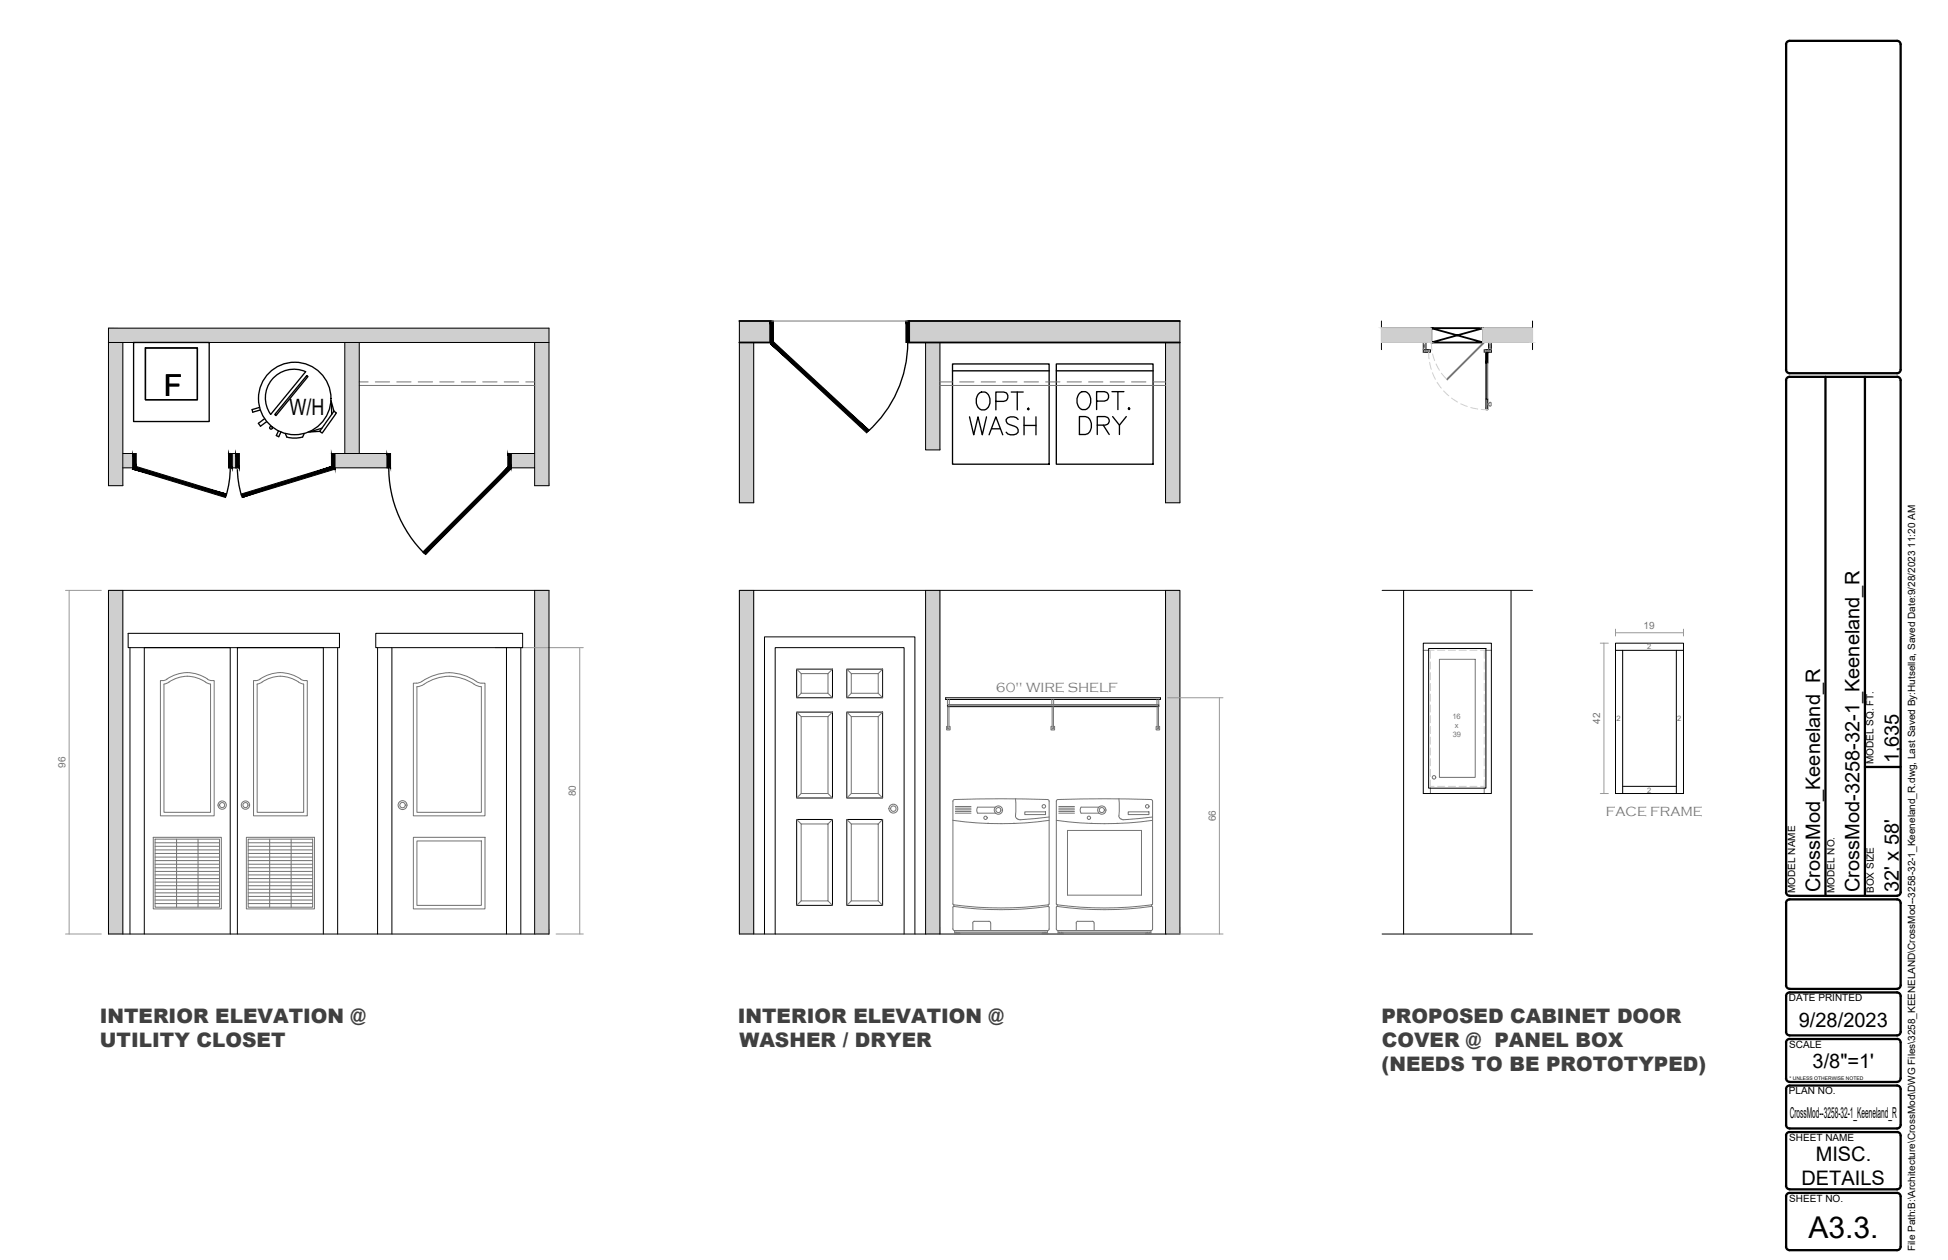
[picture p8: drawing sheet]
<svg xmlns="http://www.w3.org/2000/svg" width="432mm" height="279mm" viewBox="0 0 432 279" stroke-linecap="round" stroke-linejoin="round" font-family="sans-serif">
<!-- layer: elevation -->
<g fill="#cfcfcf" stroke="#cfcfcf" stroke-width=".22">
<path d="M24 130.9l3.2 76.2v-76.2zM24 130.9l3.2 76.2h-3.2z"/>
<path d="M118.5 130.9l3.2 76.2v-76.2zM118.5 130.9l3.2 76.2h-3.2z"/>
<path d="M24 75.9l3.2 31.8v-31.8zM24 75.9l3.2 31.8h-3.2z"/>
<path d="M24 72.8l97.7 3.1v-3.1zM24 72.8l97.7 3.1h-97.7z"/>
<path d="M27.2 100.6l2.6 3.1v-3.1zM27.2 100.6l2.6 3.1h-2.6z"/>
<path d="M76.4 75.9l3.2 24.7v-24.7zM76.4 75.9l3.2 24.7h-3.2z"/>
<path d="M118.5 75.9l3.2 31.8v-31.8zM118.5 75.9l3.2 31.8h-3.2z"/>
<path d="M113 100.6l5.5 3.1v-3.1zM113 100.6l5.5 3.1h-5.5z"/>
<path d="M73.9 100.6l12.3 3.1v-3.1zM73.9 100.6l12.3 3.1h-12.3z"/>
<path d="M51 100.6l1.6 3.1v-3.1zM51 100.6l1.6 3.1h-1.6z"/>
<path d="M163.9 130.9l3.2 76.2v-76.2zM163.9 130.9l3.2 76.2h-3.2z"/>
<path d="M205.2 130.9l3.1 76.2v-76.2zM205.2 130.9l3.1 76.2h-3.1z"/>
<path d="M258.4 130.9l3.1 76.2v-76.2zM258.4 130.9l3.1 76.2h-3.1z"/>
<path d="M201.2 71.2l60.3 4.7v-4.7zM201.2 71.2l60.3 4.7h-60.3z"/>
<path d="M163.9 71.2l7.1 4.7v-4.7zM163.9 71.2l7.1 4.7h-7.1z"/>
<path d="M205.2 75.9l3.1 23.9v-23.9zM205.2 75.9l3.1 23.9h-3.1z"/>
<path d="M258.4 75.9l3.1 35.6v-35.6zM258.4 75.9l3.1 35.6h-3.1z"/>
<path d="M163.9 75.9l3.2 35.6v-35.6zM163.9 75.9l3.2 35.6h-3.2z"/>
<path d="M306.2 72.8l11.1 3.1v-3.1zM306.2 72.8l11.1 3.1h-11.1z"/>
<path d="M328.7 72.8l11 3.1v-3.1zM328.7 72.8l11 3.1h-11z"/>
</g>
<!-- layer: ELEV2 -->
<g fill="none" stroke="#000" stroke-width=".22">
<path d="M315.5 75.9h.6v1.6h-.6zM315.5 77.5h1.6v.6h-1.6zM329 77.5h1.6v.6h-1.6zM329.4 78.1h.4v2.4h-.4zM330 75.9h.6v1.6h-.6zM329.4 88.5h.4v2.3h-.4zM329.4 80.5v8M329.6 80.5v8M163.9 111.5h3.2M258.4 111.5h3.1M24 130.9h97.7v76.2h-97.7zM27.2 130.9v76.2"/>
<path d="M118.5 130.9v76.2M163.9 130.9h97.6v76.2h-97.6zM167.1 130.9v76.2M205.2 130.9v76.2M208.3 130.9v76.2M258.4 130.9v76.2M28.4 140.4h46.8v3.2h-46.8zM28.8 143.6v63.5M74.8 143.6v63.5M83.3 140.4h32.5v3.2h-32.5zM83.7 143.6v63.5M86.9 143.6v63.5"/>
<path d="M112.3 143.6v63.5M115.4 143.6v63.5M176.6 148.4h7.9v6.3h-7.9zM176.6 157.9h7.9v19.1h-7.9zM187.7 148.4h7.9v6.3h-7.9zM187.7 157.9h7.9v19.1h-7.9zM209.6 154.7h47.6v.4h-47.6zM210 156.3h46.9v.4h-46.9zM315.5 142.6h15.1v33.4h-15.1zM316.7 143.8h12.7v31h-12.7zM358.1 142.6h15.1v33.4h-15.1zM358.1 144.2h15.1"/>
<path d="M359.7 144.2v31.8M371.6 144.2v31.8M359.7 174.4h11.9M176.6 181.7h7.9v19.1h-7.9zM187.7 181.7h7.9v19.1h-7.9zM32 207.1v-63.5h19v63.5M52.6 207.1v-63.5h19.1v63.5M169.5 207.1v-65.9h33.3v65.9M171.8 207.1v-63.5h28.6v63.5"/>
</g>
<!-- layer: cabinet -->
<g fill="none" stroke="#999" stroke-width=".22">
<path d="M14.5 130.9h8M15.3 130.9v76.2M358.1 139.5v1.5M373.2 139.5v1.5M109.8 143.6h19.5M128.5 143.6v63.5M258.8 154.7h12.3M270.3 154.7v52.4M354.7 142.6h1.8M355.5 142.6v33.4M358.1 140.3h15.1M354.7 176h1.8"/>
<path d="M14.5 207.1h8M123.3 207.1h6M258.8 207.1h12.3"/>
</g>
<!-- layer: ELEV1 -->
<g fill="none" stroke="#737373" stroke-width=".22">
<path d="M315.5 75.9l.6 1.6M316.1 75.9l-.6 1.6 1.6 .6M317.1 77.5l-1.6 .6M329 77.5l1.6 .6M330 75.9l.6 1.6-1.6 .6M330.6 75.9l-.6 1.6M320.7 84.1l8.1-8.2 .2 .2-8.2 8.1zM329.8 89.5l.4-.3a.41 .41 0 0 1 .3 .4 .41 .41 0 0 1-.3 .4l-.4-.2zM329.8 80.5v8M36.3 151.7v28.4h10.4v-28.4M36.3 151.7l.6-.2a7.4 7.4 0 0 1 9.2 0l.6 .2M37 150.6a7.8 7.8 0 0 1 9 0"/>
<path d="M37 150.6l-.7 .3h-.7v30h11.9v-30h-.5M46 150.6l1 .3M57 151.7v28.4h10.3v-28.4M57.6 150.6a7.8 7.8 0 0 1 9.1 0M57.6 150.6l-.7 .3h-.7v30h11.9v-30h-.8l-.7-.3M58.1 151.2l-1.1 .5M58.1 151.2a7.3 7.3 0 0 1 8.6 .3l.6 .2M94 151.7l-.7 .4-.9 .2M99.6 149.2a12.4 12.4 0 0 1 6.5 2.2l1.4 .1v29.4h-15.9v-29.4l1.3-.1a12.6 12.6 0 0 1 6.7-2.2M99.6 149.9a11.8 11.8 0 0 1 6.2 2.2l.9 .2v27.8h-14.3v-27.8M99.6 149.9a10.4 10.4 0 0 0-5.6 1.8M176.6 148.4l1 1"/>
<path d="M176.6 157.9l1 1M177.6 149.4h5.9v4.3h-5.9zM177.6 158.9h5.9v17.1h-5.9zM177.6 153.7l-1 1M183.5 153.7l1 1M184.5 157.9l-1 1M184.5 148.4l-1 1M187.7 148.4l1 1M187.7 157.9l1 1M188.7 149.4h6v4.3h-6zM188.7 158.9h6v17.1h-6zM188.7 153.7l-1 1"/>
<path d="M194.7 153.7l.9 1M195.6 148.4l-.9 1M195.6 157.9l-.9 1M319.1 146.2h7.9v26.2h-7.9zM177.6 176l-1 1M183.5 176l1 1M188.7 176l-1 1M194.7 176l.9 1M34 185.7h15.1v15.8h-15.1zM34.4 186.1h14.3v15.1h-14.3zM34.4 186.9h14.3M34.4 187.7h14.3"/>
<path d="M34.4 188.5h14.3M34.4 189.3h14.3M34.4 190.1h14.3M34.4 190.8h14.3M34.4 191.6h14.3M34.4 192.4h14.3M34.4 193.2h14.3M34.4 194h14.3M34.4 194.8h14.3M34.4 195.6h14.3M34.4 196.4h14.3M34.4 197.2h14.3"/>
<path d="M34.4 198h14.3M34.4 198.8h14.3M34.4 199.6h14.3M39.1 186.1v15.1M43.9 186.1v15.1M54.6 185.7h15.1v15.8h-15.1zM55 186.1h14.3v15.1h-14.3zM55 186.9h14.3M55 187.7h14.3M55 188.5h14.3M55 189.3h14.3M55 190.1h14.3"/>
<path d="M55 190.8h14.3M55 191.6h14.3M55 192.4h14.3M55 193.2h14.3M55 194h14.3M55 194.8h14.3M55 195.6h14.3M55 196.4h14.3M55 197.2h14.3M55 198h14.3M55 198.8h14.3M55 199.6h14.3"/>
<path d="M59.8 186.1v15.1M64.5 186.1v15.1M91.6 185.7h15.9v15.8h-15.9zM92.4 186.5h14.3v14.3h-14.3zM176.6 181.7l1 1M177.6 182.7h5.9v17.1h-5.9zM177.6 199.8l-1 1M183.5 199.8l1 1M184.5 181.7l-1 1M187.7 181.7l1 1M188.7 182.7h6v17.1h-6zM188.7 199.8l-1 1"/>
<path d="M194.7 199.8l.9 1M195.6 181.7l-.9 1M34.4 200.4h14.3M55 200.4h14.3"/>
<circle cx="49.2" cy="178.5" r=".56"/>
<circle cx="49.2" cy="178.5" r=".92"/>
<circle cx="54.4" cy="178.5" r=".92"/>
<circle cx="54.4" cy="178.5" r=".56"/>
<circle cx="89.2" cy="178.5" r=".98"/>
<circle cx="89.2" cy="178.5" r=".6"/>
<circle cx="198" cy="179.3" r=".6"/>
<circle cx="198" cy="179.3" r=".98"/>
</g>
<!-- layer: IP -->
<g fill="none" stroke="#000" stroke-width=".22">
<path d="M24 75.9h97.7v31.8h-3.2v-31.8M27.2 75.9v31.8h-3.2v-34.9h97.7v3.1M76.4 75.9v24.7M79.6 75.9v24.7M163.9 71.2v40.3M167.1 75.9v35.6M205.2 75.9v23.9h3.1v-23.9M258.4 75.9v35.6M261.5 71.2v40.3M306.2 72.8h33.5M306.2 75.9h33.5M27.2 100.6h2.6"/>
<path d="M27.2 103.7h2.6M51 100.6h1.6M51 103.7h1.6M73.5 100.6h12.7M73.9 103.7h12.3M113 100.6h5.5M113 103.7h5.5"/>
</g>
<!-- layer: CAB -->
<g fill="none" stroke="#737373" stroke-width=".22">
<path d="M171 71.2h30.2M79.6 85.5h38.9M79.6 84.7h2M83.2 84.7h3.2M87.9 84.7h3.2M92.7 84.7h3.2M97.5 84.7h3.1M102.2 84.7h3.2M107 84.7h3.2M111.8 84.7h3.2M116.5 84.7h2M208.3 85.5h50.1"/>
<path d="M208.3 84.7h2.8M212.7 84.7h3.2M231.8 84.7h3.2M255.6 84.7h2.8M315.5 144.2h1.2M329.4 144.2h1.2M317.1 174.8v1.2M329 174.8v1.2"/>
</g>
<!-- layer: DR -->
<g fill="#000" stroke="#000" stroke-width=".22">
<path d="M170.6 71.2l.9 4.7v-4.7zM170.6 71.2l.9 4.7h-.9z"/>
<path d="M200.8 71.2l.8 4.7v-4.7zM200.8 71.2l.8 4.7h-.8z"/>
<path d="M170.8 76.2l21.3 19.8 .5-.6zM171.3 75.7l21.3 19.7-21.8-19.2z"/>
<path d="M29.4 104l20.6 6.3 .2-.7zM29.4 104l.8-.6 20 6.2zM29.4 100.6v3.4l.8-.6zM29.4 100.6h.8v2.8z"/>
<path d="M50.7 100.6l.7 3.1v-3.1zM50.7 100.6l.7 3.1h-.7z"/>
<path d="M50.7 100.6l.7 3.1v-3.1zM50.7 100.6l.7 3.1h-.7z"/>
<path d="M52.2 100.6l.8 3.1v-3.1zM52.2 100.6l.8 3.1h-.8z"/>
<path d="M52.2 100.6l.8 3.1v-3.1zM52.2 100.6l.8 3.1h-.8z"/>
<path d="M53.4 109.6l.3 .7 19.8-6.9zM53.7 110.3l19.8-6.9 .8 .6zM73.5 100.6v2.8l.8 .6zM73.5 100.6h.8v3.4z"/>
<path d="M85.8 100.6l.8 3.1v-3.1zM85.8 100.6l.8 3.1h-.8z"/>
<path d="M112.6 100.6l.7 3.1v-3.1zM112.6 100.6l.7 3.1h-.7z"/>
<path d="M93.7 122.4l.6 .6 18.4-19.5zM112.7 103.5l.5 .5-18.9 19z"/>
</g>
<path d="M201.2 75.9a26.6 26.6 0 0 1-8.8 19.8M51 103.7a21.2 21.2 0 0 1-.9 6.2M52.6 103.7a21.2 21.2 0 0 0 .9 6.2M86.2 103.7a26.7 26.7 0 0 0 7.8 19" fill="none" stroke="#000" stroke-width=".3"/>
<!-- layer: APP -->
<g fill="none" stroke="#000" stroke-width=".3">
<path d="M29.6 75.9h16.8v17.6h-16.8zM32.2 77.2h11.6v11.4h-11.6zM57.5 90.3l-1.6 .5 .1 .6 1.7-.5M58.6 92.9l-1.3 1 .4 .6 1.4-1M61.7 95.6l-.4 1 .5 .2 .5-1M63.2 96.1l.4 .8 1.7 .3 1.8-.3 .3-.8M67.7 82.4a6.3 6.3 0 0 0-7.4 1.8 6.3 6.3 0 0 0-.3 7.7l7.8-9.5M68 83.3l.3 .2-7.1 8.7-.3-.3zM70.9 95.7l-2.5 .1M71.4 95l-2.7 .8M73.4 88.8l.6 2.4M73.4 89l.1 2.9"/>
<path d="M74 91.2l.6 .4-3.2 4.4-.5-.3zM211.1 80.7h21.5v22.2h-21.5zM211.1 82.2h21.5M234.1 80.7h21.5v22.2h-21.5zM234.1 82.2h21.5"/>
<circle cx="60.1" cy="94.9" r=".31"/>
<circle cx="65.3" cy="88.4" r="8"/>
</g>
<!-- layer: cabinet -->
<g fill="none" stroke="#737373" stroke-width=".22">
<path d="M211.8 178.8h3.4M211.8 179.2h3.4M211.8 179.6h3.4M211.8 179.9h3.4M216.7 179a1.3 1.3 0 0 0 0 1.3M216.7 179h4M225.1 177.1v3.8l.2 .6 .3 .1 .5 .2 6.5-.6M234.7 178.8h3.5M234.7 179.2h3.5M234.7 179.6h3.5M234.7 179.9h3.5M239.6 179a1.3 1.3 0 0 0 0 1.3"/>
<path d="M239.6 179h4M248 177.1v3.8M211.2 181.9a77.2 77.2 0 0 0 21.4 0M211.8 180.3h3.4M216.7 180.3h4M219.1 182.5l-.2 .1M224.6 182.5l.3 .1M227.2 180h4.6v.6h-4.6zM234.1 181.9a77.2 77.2 0 0 0 21.4 0M234.7 180.3h3.5M236.6 184.2h16.4v14.3h-16.4zM239.6 180.3h4"/>
<path d="M242.1 182.5l-.3 .1M247.6 182.5l.2 .1M248 180.9a1.11 1.11 0 0 0 1.1 .9M250.1 180h4.6v.6h-4.6zM255.5 181.2l-6.4 .6M211.2 201.2v4.8l.4 .4M211.4 200.6l-.2-.2v-22.7l.4-.4a277.5 277.5 0 0 1 20.8 0l.2 .4v22.7l-.2 .2M211.4 201l-.2 .2M211.4 201a76.3 76.3 0 0 0 20.9 0M211.6 206.4h20.6M211.6 206.4v.3h20.6v-.3M212 206.7v.2h-.4v.2h1.1v-.2h-.4v-.2"/>
<path d="M216 204.3l-.4 .3v1.8M216 204.3h3.2M219.2 204.3l.4 .3M219.6 204.7v1.7M231.5 206.7v.2h-.4v.2h1.1v-.2h-.4v-.2M232.3 200.6v.4M232.4 201l.2 .2M232.4 200.6a79.4 79.4 0 0 1-21 0v.4M232.6 201.2v4.8l-.4 .4M234.1 201.2v4.8l.4 .4M234.3 200.6l-.2-.2v-22.7l.4-.4a277.5 277.5 0 0 1 20.8 0l.2 .4v22.7l-.2 .2M234.3 200.6a79.4 79.4 0 0 0 21 0"/>
<path d="M234.4 201l-.3 .2M234.4 200.6v.4M234.5 206.4h20.6M234.5 206.4v.3h20.6v-.3M234.9 206.7v.2h-.4v.2h1.1v-.2h-.3v-.2M238.9 204.3l-.4 .3 .1 1.8M238.9 204.3h3.2M242.1 204.3l.4 .3M242.5 204.7v1.7M254.4 206.7v.2h-.4v.2h1.1v-.2h-.4v-.2M255.3 200.6v.4a76.3 76.3 0 0 1-20.9 0M255.3 201l.2 .2"/>
<path d="M255.5 201.2v4.8l-.4 .4"/>
<circle cx="221.3" cy="179.6" r=".92"/>
<circle cx="221.3" cy="179.6" r=".56"/>
<circle cx="231.4" cy="178.8" r=".39"/>
<circle cx="244.2" cy="179.6" r=".92"/>
<circle cx="244.2" cy="179.6" r=".56"/>
<circle cx="254.3" cy="178.8" r=".39"/>
<circle cx="218.5" cy="181.3" r=".37"/>
<circle cx="241.4" cy="181.3" r=".37"/>
</g>
<!-- layer: FPEW -->
<g fill="none" stroke="#737373" stroke-width=".22">
<path d="M210 155.1v1.2M210.1 156.7v4.8M210.4 156.7v4.8l-.2 .1-.2-.1M210.4 155.1v1.2M233.2 155.1v1.2M233.2 156.7v4.8l.2 .1 .1-.1v-4.8M233.6 155.1v1.2M256.5 155.1v1.2M256.5 156.7v4.8M256.8 156.7v4.8l-.2 .1-.1-.1M256.9 155.1v1.2M210.1 161.1h-.3v.8h.8v-.8h-.2"/>
<path d="M233.2 161.1h-.2v.8h.8v-.8h-.3M256.5 161.1h-.2v.8h.7v-.8h-.2"/>
</g>
<path d="M163.9 71.2h7.1M163.9 75.9h7.1M201.2 71.2h60.3M201.2 75.9h60.3M317.3 72.8v3.1h11.5v-3.1h-11.5l11.5 3.1v-3.1l-11.5 3.1" fill="none" stroke="#000" stroke-width=".4"/>
<!-- layer: ELEV1 -->
<g fill="none" stroke="#cfcfcf" stroke-width=".22">
<path d="M316.7 78.1l.1 1.5M317.3 75.9l.1 1.8M317.6 78.5l.4 1.5M316.9 80.4l.4 1.5M317.5 82.7l.7 1.4M318.3 80.7l.8 1.4M318.6 84.8l.9 1.3M319.5 82.8l1.2 1.3M320 86.7l1.1 1.1M321.8 88.3l1.3 .9M323.8 89.5l1.4 .6M326 90.4l1.6 .3"/>
<path d="M328.3 90.8h1.5M316.7 144.2h1.2M317.1 144.2v1.8M317.1 146.8v1.6M317.1 149.2v1.5M317.1 151.6v1.5M317.1 153.9v1.6M317.1 156.3v1.6M317.1 158.7v1.6M318.7 144.2h1.6M321.1 144.2h1.5M323.4 144.2h1.6"/>
<path d="M325.8 144.2h1.6M328.2 144.2h1.2M329 144.2v1.8M329 146.8v1.6M329 149.2v1.5M329 151.6v1.5M329 153.9v1.6M329 156.3v1.6M329 158.7v1.6M317.1 174.4h.8M317.1 161.1v1.6M317.1 163.4v1.6"/>
<path d="M317.1 165.8v1.6M317.1 168.2v1.6M317.1 170.6v1.6M317.1 173v1.8M318.7 174.4h1.6M321.1 174.4h1.5M323.4 174.4h1.6M325.8 174.4h1.6M328.2 174.4h.8M329 161.1v1.6M329 163.4v1.6M329 165.8v1.6"/>
<path d="M329 168.2v1.6M329 170.6v1.6M329 173v1.8"/>
</g>
<!-- layer: elevation -->
<circle cx="317.9" cy="172.4" r=".39" fill="none" stroke="#737373" stroke-width=".22"/>
<!-- layer: SALESLIT -->
<path d="M329.4 88.5v2.3l.4-2.3zM329.8 88.5v2.3h-.4z" fill="#cfcfcf" stroke="#cfcfcf" stroke-width=".22"/>
<path d="M329.4 78.1v2.4l.4-2.4zM329.8 78.1v2.4h-.4z" fill="#000" stroke="#000" stroke-width=".22"/>
<!-- layer: cabinet -->
<path d="M306.4 130.9h33.3M311.1 130.9v76.2M334.9 130.9v76.2M306.4 207.1h33.3" fill="none" stroke="#000" stroke-width=".22"/>
<!-- layer: SALESLIT -->
<path d="M306.2 71.2v6.3M339.7 71.2v6.3" fill="none" stroke="#000" stroke-width=".22"/>
<!-- layer: BOR -->
<g fill="none" stroke="#000" stroke-width=".51">
<path d="M395.9 9.9a.79 .79 0 0 1 .8-.8h23.8a.79 .79 0 0 1 .8 .8v72.1a.79 .79 0 0 1-.8 .8h-23.8a.79 .79 0 0 1-.8-.8M395.9 9.9v72.1M395.9 84.3a.76 .76 0 0 1 .8-.7l23.8-.1a.79 .79 0 0 1 .8 .8v113.5a.79 .79 0 0 1-.8 .8M395.9 84.3v113.5M404.6 83.6v115M413.4 83.6v115M413.4 170.1h7.9M395.9 197.8a.79 .79 0 0 0 .8 .8M396.7 198.6h23.8M395.9 218.5a.83 .83 0 0 0 .8 .8h23.8a.79 .79 0 0 0 .8-.8M395.9 200.2a.79 .79 0 0 1 .8-.8h23.8a.79 .79 0 0 1 .8 .8v18.3M395.9 200.2v18.3"/>
<path d="M395.9 220.9a.79 .79 0 0 1 .8-.8h23.8a.79 .79 0 0 1 .8 .8v7.9a.79 .79 0 0 1-.8 .8h-23.8a.79 .79 0 0 1-.8-.8M395.9 239.1a.79 .79 0 0 0 .8 .8M395.9 220.9v7.9M395.9 231.2v7.9M396.7 230.4a.79 .79 0 0 0-.8 .8M396.7 230.4h23.8M396.7 239.9h23.8M420.5 230.4a.79 .79 0 0 1 .8 .8v7.9a.79 .79 0 0 1-.8 .8M395.9 251.8a.76 .76 0 0 1 .8-.8h23.8a.79 .79 0 0 1 .8 .8v11.1a.79 .79 0 0 1-.8 .8h-23.8a.83 .83 0 0 1-.8-.8M395.9 241.5a.79 .79 0 0 1 .8-.8h23.8a.79 .79 0 0 1 .8 .8v7.9a.79 .79 0 0 1-.8 .8h-23.8a.79 .79 0 0 1-.8-.8M395.9 241.5v7.9M395.9 251.8v11.1"/>
<path d="M395.9 265.3a.79 .79 0 0 1 .8-.8h23.8a.79 .79 0 0 1 .8 .8v11.1a.79 .79 0 0 1-.8 .8h-23.8a.79 .79 0 0 1-.8-.8M395.9 265.3v11.1"/>
</g>
<text font-size="7.9" x="238.5" y="97.7">DRY</text>
<g font-size="7.5" fill="#737373">
<text x="215.5" y="92.1">OPT.</text>
<text x="237.8" y="92.1">OPT.</text>
</g>
<text font-size="7.5" x="214.1" y="97.7">WASH</text>
<g font-size="6.7">
<text x="36.3" y="87.9">F</text>
<text x="400.9" y="274.4">A3.3.</text>
</g>
<text font-size="5" x="64.2" y="92">W/H</text>
<g font-size="4.4">
<text x="420.9" y="169.3" transform="rotate(-90 420.9 169.3)">1,635</text>
<text x="403.5" y="197.8" transform="rotate(-90 403.5 197.8)">CrossMod_Keeneland_R</text>
<text x="412.2" y="197.8" transform="rotate(-90 412.2 197.8)">CrossMod-3258-32-1_Keeneland_R</text>
<text x="420.9" y="197.8" transform="rotate(-90 420.9 197.8)">32' x 58'</text>
<text x="398.7" y="227.6">9/28/2023</text>
<text x="401.8" y="236.7">3/8&quot;=1'</text>
<text x="402.5" y="257.5">MISC.</text>
<text x="399.3" y="262.8">DETAILS</text>
</g>
<g font-size="4.4" fill="#404040">
<text x="22.1" y="226.8">INTERIOR ELEVATION @</text>
<text x="163.5" y="226.8">INTERIOR ELEVATION @</text>
<text x="306.2" y="226.8">PROPOSED CABINET DOOR</text>
<text x="22.1" y="232.2">UTILITY CLOSET</text>
<text x="163.9" y="232.2">WASHER / DRYER</text>
<text x="306.3" y="232.2">COVER @ PANEL BOX</text>
<text x="306.3" y="237.5">(NEEDS TO BE PROTOTYPED)</text>
</g>
<text font-size="3.3" x="396.7" y="247.9">CrossMod--3258-32-1_Keeneland_R</text>
<g font-size="3" fill="#737373">
<text x="220.8" y="153.5">60&quot; WIRE SHELF</text>
<text x="356" y="181">FACE FRAME</text>
</g>
<g font-size="2.2" fill="#737373">
<text x="364.3" y="139.5">19</text>
<text x="354.7" y="160.5" transform="rotate(-90 354.7 160.5)">42</text>
<text x="14.5" y="170.2" transform="rotate(-90 14.5 170.2)">96</text>
<text x="127.7" y="176.6" transform="rotate(-90 127.7 176.6)">80</text>
<text x="269.5" y="182.1" transform="rotate(-90 269.5 182.1)">66</text>
</g>
<g font-size="2.2">
<text x="415.3" y="169.4" transform="rotate(-90 415.3 169.4)">MODEL SQ. FT.</text>
<text x="397.9" y="198" transform="rotate(-90 397.9 198)">MODEL NAME</text>
<text x="406.6" y="198" transform="rotate(-90 406.6 198)">MODEL NO.</text>
<text x="415.4" y="198" transform="rotate(-90 415.4 198)">BOX SIZE</text>
<text x="396.5" y="222.1">DATE PRINTED</text>
<text x="396.6" y="232.4">SCALE</text>
<text x="396.5" y="242.7">PLAN NO.</text>
<text x="396.6" y="253">SHEET NAME</text>
<text x="396.6" y="266.5">SHEET NO.</text>
<text x="424.5" y="277.4" transform="rotate(-90 424.5 277.4)">File Path:B:\Architecture\CrossMod\DWG Files\3258_KEENELAND\CrossMod--3258-32-1_Keeneland_R.dwg, Last Saved By:Hutsella, Saved Date:9/28/2023 11:20 AM</text>
</g>
<g font-size="1.7" fill="#737373">
<text x="365.1" y="144">2</text>
<text x="321.9" y="159.3">16</text>
<text x="322.5" y="161.3">x</text>
<text x="358.3" y="159.8">2</text>
<text x="371.8" y="159.8">2</text>
<text x="322" y="163.3">39</text>
<text x="365.1" y="175.7">2</text>
</g>
<text font-size="1.1" x="396.7" y="239.5">* UNLESS OTHERWISE NOTED</text>
</svg>
